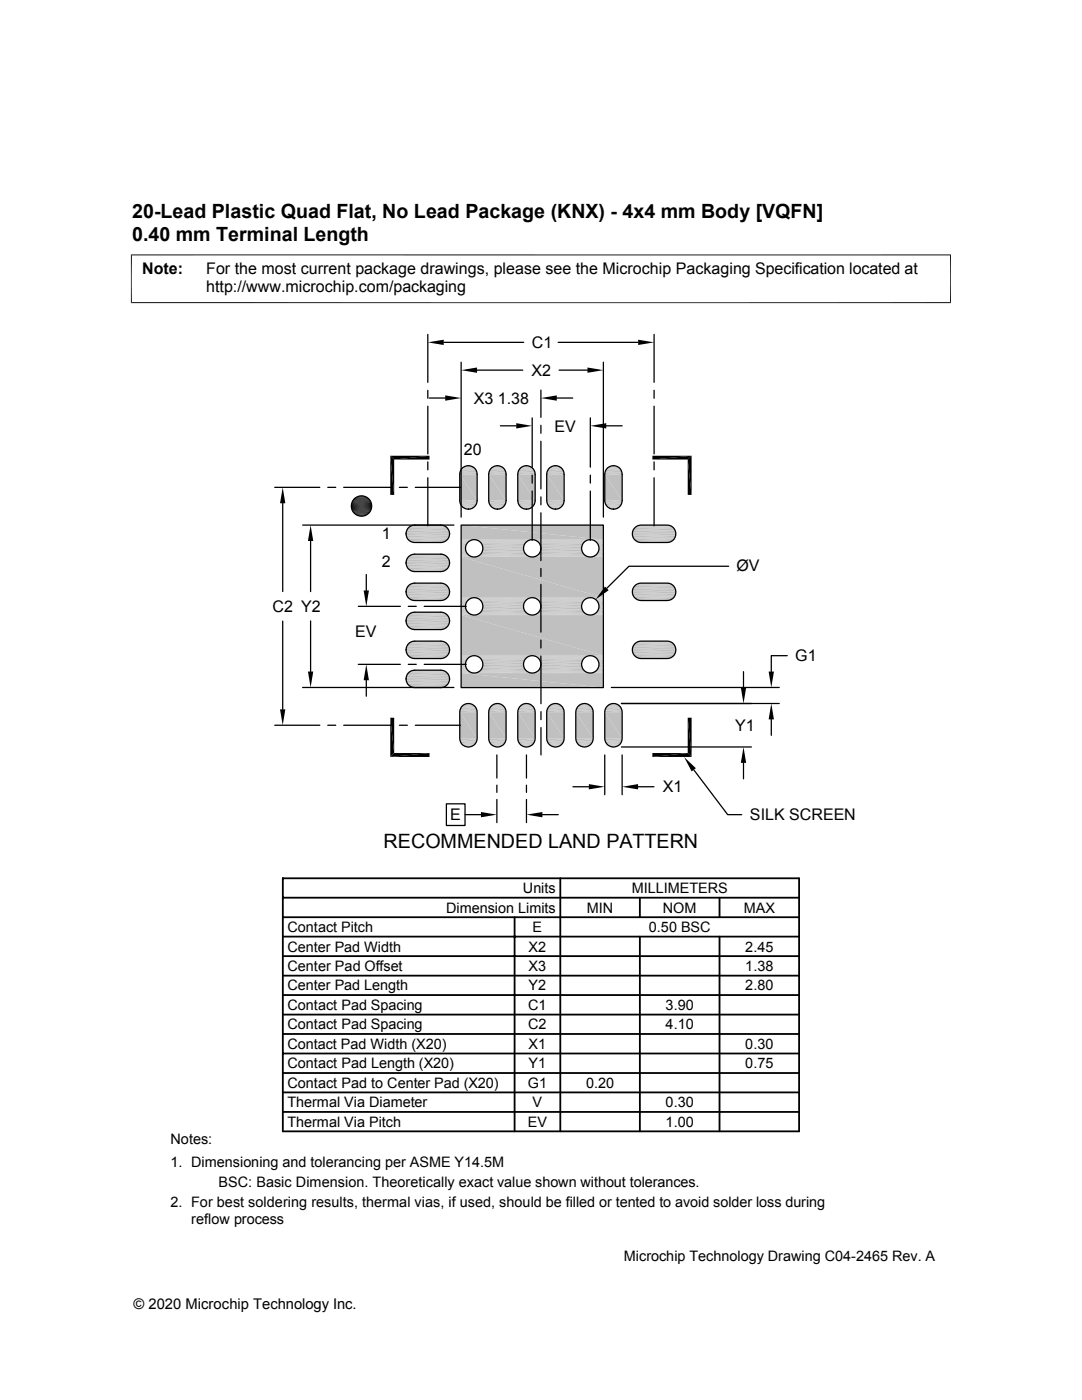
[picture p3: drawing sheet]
<svg xmlns="http://www.w3.org/2000/svg" width="216mm" height="279mm" viewBox="0 0 216 279" stroke-linecap="round" stroke-linejoin="round" font-family="sans-serif">
<g fill="#c0c0c0">
<path d="M93.1 93h.7z"/>
<path d="M98.9 93h.7z"/>
<path d="M104.7 93h.7z"/>
<path d="M110.5 93h.7z"/>
<path d="M122.1 93h.6z"/>
<path d="M121.8 93.1l.3-.1 1 .1z"/>
<path d="M122.1 93l1 .1z"/>
<path d="M110.2 93.1l.3-.1 1 .1z"/>
<path d="M110.5 93l1 .1z"/>
<path d="M104.4 93.1l.3-.1 1 .1z"/>
<path d="M104.7 93l1 .1z"/>
<path d="M98.6 93.1l.3-.1 1 .1z"/>
<path d="M98.9 93l1 .1z"/>
<path d="M92.8 93.1l.3-.1 1 .1z"/>
<path d="M93.1 93l1 .1z"/>
<path d="M121.5 93.2l.3-.1 1.6 .1z"/>
<path d="M121.8 93.1h1.3l.3 .1z"/>
<path d="M109.9 93.2l.3-.1 1.6 .1z"/>
<path d="M110.2 93.1h1.3l.3 .1z"/>
<path d="M104.1 93.2l.3-.1 1.6 .1z"/>
<path d="M104.4 93.1h1.3l.3 .1z"/>
<path d="M98.3 93.2l.3-.1 1.6 .1z"/>
<path d="M98.6 93.1h1.3l.3 .1z"/>
<path d="M92.5 93.2l.3-.1 1.6 .1z"/>
<path d="M92.8 93.1h1.3l.3 .1z"/>
</g>
<path d="M92.2 93.3h2.5M98 93.3h2.5M103.8 93.3h2.5M109.6 93.3h2.5M121.2 93.3h2.4" fill="none" stroke="#c0c0c0" stroke-width=".23"/>
<path d="M92 93.6h2.9M97.8 93.6h2.9M103.6 93.6h2.9M109.4 93.6h2.9M121 93.6h2.9" fill="none" stroke="#c0c0c0" stroke-width=".25"/>
<path d="M91.9 93.9h3.2M97.6 93.9h3.3M103.4 93.9h3.3M109.2 93.9h3.2M120.8 93.9h3.2" fill="none" stroke="#c0c0c0" stroke-width=".3"/>
<path d="M91.7 94.5h3.5M91.8 94.2h3.4M97.5 94.5h3.5M97.6 94.2h3.4M103.3 94.5h3.5M103.3 94.2h3.4M109.1 94.5h3.5M109.1 94.2h3.4M120.7 94.5h3.4M120.7 94.2h3.4" fill="none" stroke="#c0c0c0" stroke-width=".34"/>
<g fill="#c0c0c0">
<path d="M120.7 94.7l3.4 5.2h-3.4z"/>
<path d="M120.7 94.7h3.4v5.2z"/>
<path d="M109.1 94.7l3.5 5.2h-3.5z"/>
<path d="M109.1 94.7h3.5v5.2z"/>
<path d="M103.3 94.7l3.5 5.2h-3.5z"/>
<path d="M103.3 94.7h3.5v5.2z"/>
<path d="M97.5 94.7l3.5 5.2h-3.5z"/>
<path d="M97.5 94.7h3.5v5.2z"/>
<path d="M91.7 94.7l3.5 5.2h-3.5z"/>
<path d="M91.7 94.7h3.5v5.2z"/>
</g>
<path d="M91.7 100.1h3.5M97.5 100.1h3.5M103.3 100.1h3.5M109.1 100.1h3.5M120.7 100.1h3.4" fill="none" stroke="#c0c0c0" stroke-width=".34"/>
<path d="M91.8 100.4h3.4M97.6 100.4h3.4M103.3 100.4h3.4M109.1 100.4h3.4M120.7 100.4h3.4" fill="none" stroke="#c0c0c0" stroke-width=".32"/>
<path d="M91.9 100.7h3.2M97.6 100.7h3.3M103.4 100.7h3.3M109.2 100.7h3.2M120.8 100.7h3.2" fill="none" stroke="#c0c0c0" stroke-width=".3"/>
<path d="M92 101h2.9M97.8 101h2.9M103.6 101h2.9M109.4 101h2.9M121 101h2.9" fill="none" stroke="#c0c0c0" stroke-width=".28"/>
<path d="M92.2 101.2h2.5M98 101.2h2.5M103.8 101.2h2.5M109.6 101.2h2.5M121.2 101.2h2.4" fill="none" stroke="#c0c0c0" stroke-width=".21"/>
<g fill="#c0c0c0">
<path d="M121.5 101.3l1.6 .2h-1.3z"/>
<path d="M121.5 101.3h1.9l-.3 .2z"/>
<path d="M109.9 101.3l1.6 .2h-1.3z"/>
<path d="M109.9 101.3h1.9l-.3 .2z"/>
<path d="M104.1 101.3l1.6 .2h-1.3z"/>
<path d="M104.1 101.3h1.9l-.3 .2z"/>
<path d="M98.3 101.3l1.6 .2h-1.3z"/>
<path d="M98.3 101.3h1.9l-.3 .2z"/>
<path d="M92.5 101.3l1.6 .2h-1.3z"/>
<path d="M92.5 101.3h1.9l-.3 .2z"/>
<path d="M93.1 101.6h.7z"/>
<path d="M98.9 101.6h.7z"/>
<path d="M104.7 101.6h.7z"/>
<path d="M110.5 101.6h.7z"/>
<path d="M122.1 101.6h.6z"/>
<path d="M121.8 101.5l.9 .1z"/>
<path d="M121.8 101.5h1.3z"/>
<path d="M110.2 101.5l1 .1z"/>
<path d="M110.2 101.5h1.3z"/>
<path d="M104.4 101.5l1 .1z"/>
<path d="M104.4 101.5h1.3z"/>
<path d="M98.6 101.5l1 .1z"/>
<path d="M98.6 101.5h1.3z"/>
<path d="M92.8 101.5l1 .1z"/>
<path d="M92.8 101.5h1.3z"/>
</g>
<g fill="none" stroke="#c0c0c0" stroke-width=".2">
<path d="M81.8 105h7.1M81.8 108.1h7.1M81.8 110.8h7.1M81.8 113.9h7.1M81.8 116.6h7.1M81.8 119.6h7.1M82.1 104.9h6.5M82.1 108.2h6.5M82.1 110.7h6.5M82.1 114h6.5M82.1 116.5h6.5M82.1 119.8h6.5"/>
<path d="M82.4 104.8h5.9M82.4 108.3h5.9M82.4 110.6h5.9M82.4 114h5.9M82.4 116.4h5.9M82.4 119.8h5.9M127 105h7.1M127 108.1h7.1M127 116.6h7.1M127 119.6h7.1M127.3 104.9h6.5M127.3 108.2h6.5"/>
<path d="M127.3 116.5h6.5M127.3 119.8h6.5M127.6 104.8h5.9M127.6 108.3h5.9M127.6 116.4h5.9M127.6 119.8h5.9M81.8 122.4h7.1M81.8 125.4h7.1M81.8 128.2h7.1M81.8 131.2h7.1M81.8 134h7.1M81.8 137h7.1"/>
<path d="M82.1 122.2h6.5M82.1 125.6h6.5M82.1 128h6.5M82.1 131.3h6.5M82.1 133.8h6.5M82.1 137.1h6.5M82.4 122.2h5.9M82.4 125.6h5.9M82.4 128h5.9M82.4 131.4h5.9M82.4 133.8h5.9M82.4 137.2h5.9"/>
<path d="M127 128.2h7.1M127 131.2h7.1M127.3 128h6.5M127.3 131.3h6.5M127.6 128h5.9M127.6 131.4h5.9"/>
</g>
<g fill="none" stroke="#c0c0c0" stroke-width=".21">
<path d="M81.5 105.2h7.7M81.5 107.9h7.7M81.5 111h7.7M81.5 113.7h7.7M81.5 116.8h7.7M81.5 119.4h7.7M126.7 105.2h7.6M126.7 107.9h7.6M126.7 116.8h7.6M126.7 119.4h7.6M81.5 122.6h7.7M81.5 125.2h7.7"/>
<path d="M81.5 128.4h7.7M81.5 131h7.7M81.5 134.2h7.7M81.5 136.8h7.7M126.7 128.4h7.6M126.7 131h7.6"/>
</g>
<path d="M81.3 105.4h8.1M81.3 113.4h8.1M81.3 117h8.1M126.5 105.4h8.1M126.5 117h8.1M81.3 125h8.1M81.3 128.6h8.1M81.3 136.6h8.1M126.5 128.6h8.1" fill="none" stroke="#c0c0c0" stroke-width=".28"/>
<g fill="none" stroke="#c0c0c0" stroke-width=".3">
<path d="M81.2 105.7h8.4M81.2 107.4h8.4M81.2 111.5h8.4M81.2 113.1h8.4M81.2 117.3h8.4M81.2 118.9h8.4M126.3 105.7h8.4M126.3 107.4h8.4M126.3 117.3h8.4M126.3 118.9h8.4M81.2 123.1h8.4M81.2 124.7h8.4"/>
<path d="M81.2 128.9h8.4M81.2 130.5h8.4M81.2 134.7h8.4M81.2 136.3h8.4M126.3 128.9h8.4M126.3 130.5h8.4"/>
</g>
<path d="M81 106h8.7M81 112.8h8.7M81 117.6h8.7M126.2 106h8.6M126.2 117.6h8.6M81 124.4h8.7M81 129.2h8.7M81 136h8.7M126.2 129.2h8.6" fill="none" stroke="#c0c0c0" stroke-width=".32"/>
<g fill="none" stroke="#c0c0c0" stroke-width=".34">
<path d="M81 106.4h8.7M81 106.7h8.7M81 112.2h8.7M81 112.5h8.7M81 117.9h8.7M81 118.3h8.7M81 107h8.7M81 111.8h8.7M81 118.6h8.7M126.2 106.4h8.7M126.2 106.7h8.7M126.2 117.9h8.7"/>
<path d="M126.2 118.3h8.7M126.2 107h8.6M126.2 118.6h8.6M81 123.7h8.7M81 124.1h8.7M81 129.5h8.7M81 129.9h8.7M81 135.3h8.7M81 135.7h8.7M81 123.4h8.7M81 130.2h8.7M81 135h8.7"/>
<path d="M126.2 129.5h8.7M126.2 129.9h8.7M126.2 130.2h8.6"/>
</g>
<path d="M81.3 107.6h8.1M81.3 111.2h8.1M81.3 119.2h8.1M126.5 107.6h8.1M126.5 119.2h8.1M81.3 122.8h8.1M81.3 130.8h8.1M81.3 134.4h8.1M126.5 130.8h8.1" fill="none" stroke="#c0c0c0" stroke-width=".25"/>
<g fill="#c0c0c0">
<path d="M93.1 140.4h.7z"/>
<path d="M98.9 140.4h.7z"/>
<path d="M104.7 140.4h.7z"/>
<path d="M110.5 140.4h.7z"/>
<path d="M116.3 140.4h.7z"/>
<path d="M122.1 140.4h.6z"/>
<path d="M121.8 140.5h1.3z"/>
<path d="M122.1 140.4l1 .1z"/>
<path d="M116 140.5h1.3z"/>
<path d="M116.3 140.4l1 .1z"/>
<path d="M110.2 140.5h1.3z"/>
<path d="M110.5 140.4l1 .1z"/>
<path d="M104.4 140.5h1.3z"/>
<path d="M104.7 140.4l1 .1z"/>
<path d="M98.6 140.5h1.3z"/>
<path d="M98.9 140.4l1 .1z"/>
<path d="M92.8 140.5h1.3z"/>
<path d="M93.1 140.4l1 .1z"/>
<path d="M121.5 140.7l.3-.2 1.6 .2z"/>
<path d="M121.8 140.5h1.3l.3 .2z"/>
<path d="M115.7 140.7l.3-.2 1.6 .2z"/>
<path d="M116 140.5h1.3l.3 .2z"/>
<path d="M109.9 140.7l.3-.2 1.6 .2z"/>
<path d="M110.2 140.5h1.3l.3 .2z"/>
<path d="M104.1 140.7l.3-.2 1.6 .2z"/>
<path d="M104.4 140.5h1.3l.3 .2z"/>
<path d="M98.3 140.7l.3-.2 1.6 .2z"/>
<path d="M98.6 140.5h1.3l.3 .2z"/>
<path d="M92.5 140.7l.3-.2 1.6 .2z"/>
<path d="M92.8 140.5h1.3l.3 .2z"/>
</g>
<path d="M92.2 140.8h2.5M98 140.8h2.5M103.8 140.8h2.5M109.6 140.8h2.5M115.4 140.8h2.5M121.2 140.8h2.4" fill="none" stroke="#c0c0c0" stroke-width=".21"/>
<path d="M92 141h2.9M97.8 141h2.9M103.6 141h2.9M109.4 141h2.9M115.2 141h2.9M121 141h2.9" fill="none" stroke="#c0c0c0" stroke-width=".28"/>
<path d="M91.9 141.3h3.2M97.6 141.3h3.3M103.4 141.3h3.3M109.2 141.3h3.2M115 141.3h3.2M120.8 141.3h3.2" fill="none" stroke="#c0c0c0" stroke-width=".3"/>
<path d="M91.8 141.6h3.4M97.6 141.6h3.4M103.3 141.6h3.4M109.1 141.6h3.4M114.9 141.6h3.4M120.7 141.6h3.4" fill="none" stroke="#c0c0c0" stroke-width=".32"/>
<path d="M91.7 142h3.5M97.5 142h3.5M103.3 142h3.5M109.1 142h3.5M114.9 142h3.5M120.7 142h3.4" fill="none" stroke="#c0c0c0" stroke-width=".34"/>
<g fill="#c0c0c0">
<path d="M120.7 142.1l3.4 5.2h-3.4z"/>
<path d="M120.7 142.1h3.4v5.2z"/>
<path d="M114.9 142.1l3.5 5.2h-3.5z"/>
<path d="M114.9 142.1h3.5v5.2z"/>
<path d="M109.1 142.1l3.5 5.2h-3.5z"/>
<path d="M109.1 142.1h3.5v5.2z"/>
<path d="M103.3 142.1l3.5 5.2h-3.5z"/>
<path d="M103.3 142.1h3.5v5.2z"/>
<path d="M97.5 142.1l3.5 5.2h-3.5z"/>
<path d="M97.5 142.1h3.5v5.2z"/>
<path d="M91.7 142.1l3.5 5.2h-3.5z"/>
<path d="M91.7 142.1h3.5v5.2z"/>
</g>
<path d="M91.7 147.5h3.5M91.8 147.8h3.4M97.5 147.5h3.5M97.6 147.8h3.4M103.3 147.5h3.5M103.3 147.8h3.4M109.1 147.5h3.5M109.1 147.8h3.4M114.9 147.5h3.5M114.9 147.8h3.4M120.7 147.5h3.4M120.7 147.8h3.4" fill="none" stroke="#c0c0c0" stroke-width=".34"/>
<path d="M91.9 148.2h3.2M97.6 148.2h3.3M103.4 148.2h3.3M109.2 148.2h3.2M115 148.2h3.2M120.8 148.2h3.2" fill="none" stroke="#c0c0c0" stroke-width=".3"/>
<path d="M92 148.4h2.9M97.8 148.4h2.9M103.6 148.4h2.9M109.4 148.4h2.9M115.2 148.4h2.9M121 148.4h2.9" fill="none" stroke="#c0c0c0" stroke-width=".25"/>
<path d="M92.2 148.7h2.5M98 148.7h2.5M103.8 148.7h2.5M109.6 148.7h2.5M115.4 148.7h2.5M121.2 148.7h2.4" fill="none" stroke="#c0c0c0" stroke-width=".23"/>
<g fill="#c0c0c0">
<path d="M121.5 148.8l1.6 .1h-1.3z"/>
<path d="M121.5 148.8h1.9l-.3 .1z"/>
<path d="M115.7 148.8l1.6 .1h-1.3z"/>
<path d="M115.7 148.8h1.9l-.3 .1z"/>
<path d="M109.9 148.8l1.6 .1h-1.3z"/>
<path d="M109.9 148.8h1.9l-.3 .1z"/>
<path d="M104.1 148.8l1.6 .1h-1.3z"/>
<path d="M104.1 148.8h1.9l-.3 .1z"/>
<path d="M98.3 148.8l1.6 .1h-1.3z"/>
<path d="M98.3 148.8h1.9l-.3 .1z"/>
<path d="M92.5 148.8l1.6 .1h-1.3z"/>
<path d="M92.5 148.8h1.9l-.3 .1z"/>
<path d="M93.1 149.1h.7z"/>
<path d="M98.9 149.1h.7z"/>
<path d="M104.7 149.1h.7z"/>
<path d="M110.5 149.1h.7z"/>
<path d="M116.3 149.1h.7z"/>
<path d="M122.1 149.1h.6z"/>
<path d="M121.8 148.9l.9 .2z"/>
<path d="M121.8 148.9h1.3l-.4 .2z"/>
<path d="M116 148.9l1 .2z"/>
<path d="M116 148.9h1.3l-.3 .2z"/>
<path d="M110.2 148.9l1 .2z"/>
<path d="M110.2 148.9h1.3l-.3 .2z"/>
<path d="M104.4 148.9l1 .2z"/>
<path d="M104.4 148.9h1.3l-.3 .2z"/>
<path d="M98.6 148.9l1 .2z"/>
<path d="M98.6 148.9h1.3l-.3 .2z"/>
<path d="M92.8 148.9l1 .2z"/>
<path d="M92.8 148.9h1.3l-.3 .2z"/>
<path d="M92 104.8l28.4 2.9h-28.4z"/>
<path d="M92 104.8h28.4v2.9z"/>
</g>
<path d="M92 107.7h2.5M94.8 107.7h11.2M95.1 107.8h10.6M106.4 107.7h11.2M106.7 107.8h10.6M117.9 107.7h2.5M118.3 107.8h2.1" fill="none" stroke="#c0c0c0" stroke-width=".2"/>
<path d="M92 107.8l1.9 .1h-1.9z" fill="#c0c0c0"/>
<path d="M92 107.8h2.1" fill="none" stroke="#c0c0c0" stroke-width=".2"/>
<g fill="#c0c0c0">
<path d="M118.6 107.9l1.8 .2h-1.6z"/>
<path d="M118.6 107.9h1.8v.2z"/>
</g>
<path d="M95.4 108h10M107 108h10" fill="none" stroke="#c0c0c0" stroke-width=".2"/>
<g fill="#c0c0c0">
<path d="M92 107.9l1.6 .2h-1.6z"/>
<path d="M92 107.9h1.9l-.3 .2z"/>
<path d="M118.8 108.1l1.6 .2h-1.3z"/>
<path d="M118.8 108.1h1.6v.2z"/>
</g>
<path d="M95.7 108.2h9.5M107.3 108.2h9.4" fill="none" stroke="#c0c0c0" stroke-width=".21"/>
<g fill="#c0c0c0">
<path d="M92 108.1l1.3 .2h-1.3z"/>
<path d="M92 108.1h1.6l-.3 .2z"/>
<path d="M119.1 108.3l1.3 .2h-1.1z"/>
<path d="M119.1 108.3h1.3v.2z"/>
</g>
<path d="M95.9 108.4h9M107.5 108.4h9" fill="none" stroke="#c0c0c0" stroke-width=".25"/>
<g fill="#c0c0c0">
<path d="M92 108.3l1.2 .2h-1.2z"/>
<path d="M92 108.3h1.3l-.1 .2z"/>
<path d="M119.3 108.5l1.1 .3h-1z"/>
<path d="M119.3 108.5h1.1v.3z"/>
</g>
<path d="M96.1 108.7h8.6M107.7 108.7h8.6" fill="none" stroke="#c0c0c0" stroke-width=".28"/>
<g fill="#c0c0c0">
<path d="M92 108.5l1 .3h-1z"/>
<path d="M92 108.5h1.2l-.2 .3z"/>
<path d="M119.4 108.8l1 .3h-.9z"/>
<path d="M119.4 108.8h1v.3z"/>
</g>
<path d="M96.2 109h8.4M107.8 109h8.4" fill="none" stroke="#c0c0c0" stroke-width=".32"/>
<g fill="#c0c0c0">
<path d="M92 108.8l.9 .3h-.9z"/>
<path d="M92 108.8h1l-.1 .3z"/>
<path d="M119.5 109.1l.9 .3h-.9z"/>
<path d="M119.5 109.1h.9v.3z"/>
</g>
<path d="M96.3 109.3h8.2M107.9 109.3h8.2" fill="none" stroke="#c0c0c0" stroke-width=".32"/>
<g fill="#c0c0c0">
<path d="M92 109.1l.9 .3h-.9z"/>
<path d="M92 109.1h.9v.3z"/>
<path d="M119.5 109.4l.9 .3h-.9z"/>
<path d="M119.5 109.4h.9v.3z"/>
</g>
<path d="M96.3 109.6h8.2M107.9 109.6h8.2" fill="none" stroke="#c0c0c0" stroke-width=".32"/>
<g fill="#c0c0c0">
<path d="M92 109.4l.9 .3h-.9z"/>
<path d="M92 109.4h.9v.3z"/>
<path d="M119.5 109.7l.9 .4h-1z"/>
<path d="M119.5 109.7h.9v.4z"/>
</g>
<path d="M96.2 109.9h8.4M107.8 109.9h8.4" fill="none" stroke="#c0c0c0" stroke-width=".32"/>
<g fill="#c0c0c0">
<path d="M92 109.7l1 .4h-1z"/>
<path d="M92 109.7h.9l.1 .4z"/>
<path d="M119.4 110.1l1 .2h-1.1z"/>
<path d="M119.4 110.1h1v.2z"/>
</g>
<path d="M96.1 110.2h8.6M107.7 110.2h8.6" fill="none" stroke="#c0c0c0" stroke-width=".28"/>
<g fill="#c0c0c0">
<path d="M92 110.1l1.2 .2h-1.2z"/>
<path d="M92 110.1h1l.2 .2z"/>
<path d="M119.3 110.3l1.1 .3h-1.3z"/>
<path d="M119.3 110.3h1.1v.3z"/>
</g>
<path d="M95.9 110.5h9M107.5 110.5h9" fill="none" stroke="#c0c0c0" stroke-width=".25"/>
<g fill="#c0c0c0">
<path d="M92 110.3l1.3 .3h-1.3z"/>
<path d="M92 110.3h1.2l.1 .3z"/>
<path d="M118.8 110.8l.3-.2 1.3 .2z"/>
<path d="M119.1 110.6h1.3v.2z"/>
</g>
<path d="M95.7 110.7h9.5M107.3 110.7h9.4" fill="none" stroke="#c0c0c0" stroke-width=".21"/>
<g fill="#c0c0c0">
<path d="M92 110.6l1.6 .2h-1.6z"/>
<path d="M92 110.6h1.3l.3 .2z"/>
<path d="M118.6 111l.2-.2 1.6 .2z"/>
<path d="M118.8 110.8h1.6v.2z"/>
</g>
<path d="M95.4 110.9h10M107 110.9h10" fill="none" stroke="#c0c0c0" stroke-width=".2"/>
<g fill="#c0c0c0">
<path d="M92 110.8l1.9 .2h-1.9z"/>
<path d="M92 110.8h1.6l.3 .2z"/>
</g>
<path d="M118.3 111h2.1" fill="none" stroke="#c0c0c0" stroke-width=".2"/>
<path d="M118.6 111h1.8v.1z" fill="#c0c0c0"/>
<path d="M92 111h2.1M92 111.1h2.5M94.8 111.1h11.2M95.1 111h10.6M106.4 111.1h11.2M106.7 111h10.6M117.9 111.1h2.5" fill="none" stroke="#c0c0c0" stroke-width=".2"/>
<g fill="#c0c0c0">
<path d="M92 111.2l28.4 8.1h-28.4z"/>
<path d="M92 111.2h28.4v8.1z"/>
</g>
<path d="M92 119.3h2.5M94.8 119.3h11.2M95.1 119.4h10.6M106.4 119.3h11.2M106.7 119.4h10.6M117.9 119.3h2.5M118.3 119.4h2.1" fill="none" stroke="#c0c0c0" stroke-width=".2"/>
<path d="M92 119.3l1.9 .2h-1.9z" fill="#c0c0c0"/>
<path d="M92 119.4h2.1" fill="none" stroke="#c0c0c0" stroke-width=".2"/>
<g fill="#c0c0c0">
<path d="M118.6 119.5l1.8 .1h-1.6z"/>
<path d="M118.6 119.5h1.8v.1z"/>
</g>
<path d="M95.4 119.5h10M107 119.5h10" fill="none" stroke="#c0c0c0" stroke-width=".2"/>
<g fill="#c0c0c0">
<path d="M92 119.5l1.6 .1h-1.6z"/>
<path d="M92 119.5h1.9l-.3 .1z"/>
<path d="M118.8 119.6l1.6 .2h-1.3z"/>
<path d="M118.8 119.6h1.6v.2z"/>
</g>
<path d="M95.7 119.7h9.5M107.3 119.7h9.4" fill="none" stroke="#c0c0c0" stroke-width=".21"/>
<g fill="#c0c0c0">
<path d="M92 119.6l1.3 .2h-1.3z"/>
<path d="M92 119.6h1.6l-.3 .2z"/>
<path d="M119.1 119.8l1.3 .3h-1.1z"/>
<path d="M119.1 119.8h1.3v.3z"/>
</g>
<path d="M95.9 120h9M107.5 120h9" fill="none" stroke="#c0c0c0" stroke-width=".25"/>
<g fill="#c0c0c0">
<path d="M92 119.8l1.2 .3h-1.2z"/>
<path d="M92 119.8h1.3l-.1 .3z"/>
<path d="M119.3 120.1l1.1 .3h-1z"/>
<path d="M119.3 120.1h1.1v.3z"/>
</g>
<path d="M96.1 120.2h8.6M107.7 120.2h8.6" fill="none" stroke="#c0c0c0" stroke-width=".28"/>
<g fill="#c0c0c0">
<path d="M92 120.1l1 .3h-1z"/>
<path d="M92 120.1h1.2l-.2 .3z"/>
<path d="M119.4 120.4l1 .3h-.9z"/>
<path d="M119.4 120.4h1v.3z"/>
</g>
<path d="M96.2 120.5h8.4M107.8 120.5h8.4" fill="none" stroke="#c0c0c0" stroke-width=".32"/>
<g fill="#c0c0c0">
<path d="M92 120.4l.9 .3h-.9z"/>
<path d="M92 120.4h1l-.1 .3z"/>
<path d="M119.5 120.7l.9 .3h-.9z"/>
<path d="M119.5 120.7h.9v.3z"/>
</g>
<path d="M96.3 120.9h8.2M107.9 120.9h8.2" fill="none" stroke="#c0c0c0" stroke-width=".32"/>
<g fill="#c0c0c0">
<path d="M92 120.7l.9 .3h-.9z"/>
<path d="M92 120.7h.9v.3z"/>
<path d="M119.5 121l.9 .3h-.9z"/>
<path d="M119.5 121h.9v.3z"/>
</g>
<path d="M96.3 121.2h8.2M107.9 121.2h8.2" fill="none" stroke="#c0c0c0" stroke-width=".32"/>
<g fill="#c0c0c0">
<path d="M92 121l.9 .3h-.9z"/>
<path d="M92 121h.9v.3z"/>
<path d="M119.5 121.3l.9 .3h-1z"/>
<path d="M119.5 121.3h.9v.3z"/>
</g>
<path d="M96.2 121.5h8.4M107.8 121.5h8.4" fill="none" stroke="#c0c0c0" stroke-width=".32"/>
<g fill="#c0c0c0">
<path d="M92 121.3l1 .3h-1z"/>
<path d="M92 121.3h.9l.1 .3z"/>
<path d="M119.4 121.6l1 .3h-1.1z"/>
<path d="M119.4 121.6h1v.3z"/>
</g>
<path d="M96.1 121.8h8.6M107.7 121.8h8.6" fill="none" stroke="#c0c0c0" stroke-width=".28"/>
<g fill="#c0c0c0">
<path d="M92 121.6l1.2 .3h-1.2z"/>
<path d="M92 121.6h1l.2 .3z"/>
<path d="M119.3 121.9l1.1 .3h-1.3z"/>
<path d="M119.3 121.9h1.1v.3z"/>
</g>
<path d="M95.9 122h9M107.5 122h9" fill="none" stroke="#c0c0c0" stroke-width=".25"/>
<g fill="#c0c0c0">
<path d="M92 121.9l1.3 .3h-1.3z"/>
<path d="M92 121.9h1.2l.1 .3z"/>
<path d="M118.8 122.4l.3-.2 1.3 .2z"/>
<path d="M119.1 122.2h1.3v.2z"/>
</g>
<path d="M95.7 122.3h9.5M107.3 122.3h9.4" fill="none" stroke="#c0c0c0" stroke-width=".21"/>
<g fill="#c0c0c0">
<path d="M92 122.2l1.6 .2h-1.6z"/>
<path d="M92 122.2h1.3l.3 .2z"/>
<path d="M118.6 122.6l.2-.2 1.6 .2z"/>
<path d="M118.8 122.4h1.6v.2z"/>
</g>
<path d="M95.4 122.5h10M107 122.5h10" fill="none" stroke="#c0c0c0" stroke-width=".2"/>
<g fill="#c0c0c0">
<path d="M92 122.4l1.9 .2h-1.9z"/>
<path d="M92 122.4h1.6l.3 .2z"/>
</g>
<path d="M118.3 122.6h2.1" fill="none" stroke="#c0c0c0" stroke-width=".2"/>
<path d="M118.6 122.6h1.8v.1z" fill="#c0c0c0"/>
<path d="M92 122.6h2.1M92 122.7h2.5M94.8 122.7h11.2M95.1 122.6h10.6M106.4 122.7h11.2M106.7 122.6h10.6M117.9 122.7h2.5" fill="none" stroke="#c0c0c0" stroke-width=".2"/>
<g fill="#c0c0c0">
<path d="M92 122.7l28.4 8.2h-28.4z"/>
<path d="M92 122.7h28.4v8.2z"/>
</g>
<path d="M92 130.9h2.5M94.8 130.9h11.2M95.1 131h10.6M106.4 130.9h11.2M106.7 131h10.6M117.9 130.9h2.5M118.3 131h2.1" fill="none" stroke="#c0c0c0" stroke-width=".2"/>
<path d="M92 130.9l1.9 .1h-1.9z" fill="#c0c0c0"/>
<path d="M92 131h2.1" fill="none" stroke="#c0c0c0" stroke-width=".2"/>
<g fill="#c0c0c0">
<path d="M118.6 131l1.8 .2h-1.6z"/>
<path d="M118.6 131h1.8v.2z"/>
</g>
<path d="M95.4 131.1h10M107 131.1h10" fill="none" stroke="#c0c0c0" stroke-width=".2"/>
<g fill="#c0c0c0">
<path d="M92 131l1.6 .2h-1.6z"/>
<path d="M92 131h1.9l-.3 .2z"/>
<path d="M118.8 131.2l1.6 .2h-1.3z"/>
<path d="M118.8 131.2h1.6v.2z"/>
</g>
<path d="M95.7 131.3h9.5M107.3 131.3h9.4" fill="none" stroke="#c0c0c0" stroke-width=".21"/>
<g fill="#c0c0c0">
<path d="M92 131.2l1.3 .2h-1.3z"/>
<path d="M92 131.2h1.6l-.3 .2z"/>
<path d="M119.1 131.4l1.3 .3h-1.1z"/>
<path d="M119.1 131.4h1.3v.3z"/>
</g>
<path d="M95.9 131.6h9M107.5 131.6h9" fill="none" stroke="#c0c0c0" stroke-width=".25"/>
<g fill="#c0c0c0">
<path d="M92 131.4l1.2 .3h-1.2z"/>
<path d="M92 131.4h1.3l-.1 .3z"/>
<path d="M119.3 131.7l1.1 .3h-1z"/>
<path d="M119.3 131.7h1.1v.3z"/>
</g>
<path d="M96.1 131.8h8.6M107.7 131.8h8.6" fill="none" stroke="#c0c0c0" stroke-width=".28"/>
<g fill="#c0c0c0">
<path d="M92 131.7l1 .3h-1z"/>
<path d="M92 131.7h1.2l-.2 .3z"/>
<path d="M119.4 132l1 .3h-.9z"/>
<path d="M119.4 132h1v.3z"/>
</g>
<path d="M96.2 132.1h8.4M107.8 132.1h8.4" fill="none" stroke="#c0c0c0" stroke-width=".32"/>
<g fill="#c0c0c0">
<path d="M92 132l.9 .3h-.9z"/>
<path d="M92 132h1l-.1 .3z"/>
<path d="M119.5 132.3l.9 .3h-.9z"/>
<path d="M119.5 132.3h.9v.3z"/>
</g>
<path d="M96.3 132.4h8.2M107.9 132.4h8.2" fill="none" stroke="#c0c0c0" stroke-width=".32"/>
<g fill="#c0c0c0">
<path d="M92 132.3l.9 .3h-.9z"/>
<path d="M92 132.3h.9v.3z"/>
<path d="M119.5 132.6l.9 .3h-.9z"/>
<path d="M119.5 132.6h.9v.3z"/>
</g>
<path d="M96.3 132.7h8.2M107.9 132.7h8.2" fill="none" stroke="#c0c0c0" stroke-width=".32"/>
<g fill="#c0c0c0">
<path d="M92 132.6l.9 .3h-.9z"/>
<path d="M92 132.6h.9v.3z"/>
<path d="M119.5 132.9l.9 .3h-1z"/>
<path d="M119.5 132.9h.9v.3z"/>
</g>
<path d="M96.2 133.1h8.4M107.8 133.1h8.4" fill="none" stroke="#c0c0c0" stroke-width=".32"/>
<g fill="#c0c0c0">
<path d="M92 132.9l1 .3h-1z"/>
<path d="M92 132.9h.9l.1 .3z"/>
<path d="M119.4 133.2l1 .3h-1.1z"/>
<path d="M119.4 133.2h1v.3z"/>
</g>
<path d="M96.1 133.4h8.6M107.7 133.4h8.6" fill="none" stroke="#c0c0c0" stroke-width=".28"/>
<g fill="#c0c0c0">
<path d="M92 133.2l1.2 .3h-1.2z"/>
<path d="M92 133.2h1l.2 .3z"/>
<path d="M119.3 133.5l1.1 .3h-1.3z"/>
<path d="M119.3 133.5h1.1v.3z"/>
</g>
<path d="M95.9 133.6h9M107.5 133.6h9" fill="none" stroke="#c0c0c0" stroke-width=".25"/>
<g fill="#c0c0c0">
<path d="M92 133.5l1.3 .3h-1.3z"/>
<path d="M92 133.5h1.2l.1 .3z"/>
<path d="M118.8 134l.3-.2 1.3 .2z"/>
<path d="M119.1 133.8h1.3v.2z"/>
</g>
<path d="M95.7 133.9h9.5M107.3 133.9h9.4" fill="none" stroke="#c0c0c0" stroke-width=".21"/>
<g fill="#c0c0c0">
<path d="M92 133.8l1.6 .2h-1.6z"/>
<path d="M92 133.8h1.3l.3 .2z"/>
<path d="M118.6 134.1l.2-.1 1.6 .1z"/>
<path d="M118.8 134h1.6v.1z"/>
</g>
<path d="M95.4 134h10M107 134h10" fill="none" stroke="#c0c0c0" stroke-width=".2"/>
<g fill="#c0c0c0">
<path d="M92 134l1.9 .1h-1.9z"/>
<path d="M92 134h1.6l.3 .1z"/>
</g>
<path d="M118.3 134.2h2.1" fill="none" stroke="#c0c0c0" stroke-width=".2"/>
<path d="M118.6 134.1h1.8v.2z" fill="#c0c0c0"/>
<path d="M92 134.2h2.1M92 134.3h2.5M94.8 134.3h11.2M95.1 134.2h10.6M106.4 134.3h11.2M106.7 134.2h10.6M117.9 134.3h2.5" fill="none" stroke="#c0c0c0" stroke-width=".2"/>
<g fill="#c0c0c0">
<path d="M92 134.3l28.4 2.9h-28.4z"/>
<path d="M92 134.3h28.4v2.9z"/>
</g>
<g fill="none" stroke="#000" stroke-width=".25">
<path d="M85.4 66.7v9.6M85.4 77.9v1.6M85.7 79.4h3.1M88.5 68.3h16M92 72.3v30.9M95.2 73.9h9.1M107.9 77.9v5.4M111.1 79.4h3.2M111.4 68.3h15.9M111.6 73.9h5.6M120.4 72.3v30.9M130.5 66.7v9.6"/>
<path d="M130.5 77.9v1.6M54.8 97.3h9M65.4 97.3h1.6M68.6 97.3h9.5M79.7 97.3h1.6M82.9 97.3h9M85.4 81.1v9.5M85.4 92.2v1.6M85.4 95.4v9.5M93.5 92.9a1.74 1.74 0 0 1 1.7 1.8v5.2a1.74 1.74 0 0 1-1.7 1.7M93.5 92.9a1.71 1.71 0 0 0-1.8 1.8v5.2a1.7 1.7 0 0 0 1.8 1.7M93.5 92.9h.1"/>
<path d="M99.3 92.9a1.74 1.74 0 0 1 1.7 1.8v5.2a1.74 1.74 0 0 1-1.7 1.7M99.3 92.9a1.74 1.74 0 0 0-1.8 1.8v5.2a1.74 1.74 0 0 0 1.8 1.7M99.3 92.9h.1M99.8 85h3.2M105.1 92.9a1.74 1.74 0 0 1 1.7 1.8v5.2a1.74 1.74 0 0 1-1.7 1.7M105.1 92.9a1.74 1.74 0 0 0-1.8 1.8v5.2a1.74 1.74 0 0 0 1.8 1.7M105.1 92.9h.1M106.2 83.4v9.8M106.2 94.8v1.6M106.2 98v9.8M107.9 84.9v1.6M107.9 88.1v9.5"/>
<path d="M107.9 99.2v1.6M110.8 92.9a1.74 1.74 0 0 1 1.8 1.8v5.2a1.74 1.74 0 0 1-1.8 1.7M110.8 92.9a1.74 1.74 0 0 0-1.7 1.8v5.2a1.74 1.74 0 0 0 1.7 1.7M110.8 92.9h.1M117.8 83.4v9.8M117.8 94.8v1.6M117.8 98v9.8M121 85h3.1M122.4 92.9a1.71 1.71 0 0 1 1.7 1.8v5.2a1.7 1.7 0 0 1-1.7 1.7M122.4 92.9a1.74 1.74 0 0 0-1.7 1.8v5.2a1.74 1.74 0 0 0 1.7 1.7M122.4 92.9h.1M130.5 81.1v9.5"/>
<path d="M130.5 92.2v1.6M130.5 95.4v9.5M56.4 100.4v17.6M60.4 104.8h30.2M62 108v10.1M73.1 114.7v3.1M81 118.1a1.7 1.7 0 0 1 1.8-1.7h5.2a1.74 1.74 0 0 1 1.7 1.7M81 118.1a1.7 1.7 0 0 0 1.8 1.7h5.2a1.74 1.74 0 0 0 1.7-1.7M81 112.3a1.7 1.7 0 0 1 1.8-1.7h5.2a1.74 1.74 0 0 1 1.7 1.7M81 112.3a1.7 1.7 0 0 0 1.8 1.8h5.2a1.74 1.74 0 0 0 1.7-1.8M81 106.5a1.7 1.7 0 0 0 1.8 1.8h5.2a1.74 1.74 0 0 0 1.7-1.8M81 118.1h.1"/>
<path d="M81 112.3h.1M81 106.5h.1M82.8 104.8a1.71 1.71 0 0 0-1.8 1.7M88 104.8a1.74 1.74 0 0 1 1.7 1.7M89.7 118.1h.1M89.7 112.3h.1M89.7 106.5h.1M92 104.8h28.4v32.4h-28.4zM93.5 101.6h.1M99.3 101.6h.1M105.1 101.6h.1M107.9 102.3v9.6"/>
<path d="M107.9 113.5v1.5M107.9 116.6v9.6M110.8 101.6h.1M122.4 101.6h.1M126.6 117a1.75 1.75 0 0 1 1.3-.6h5.2a1.74 1.74 0 0 1 1.8 1.7 1.74 1.74 0 0 1-1.8 1.7h-5.2a1.73 1.73 0 0 1-1.6-.9 1.73 1.73 0 0 1 .3-1.9zM126.6 105.5a1.75 1.75 0 0 1 1.3-.7h5.2a1.74 1.74 0 0 1 1.8 1.7 1.74 1.74 0 0 1-1.8 1.8h-5.2a1.73 1.73 0 0 1-1.6-1 1.73 1.73 0 0 1 .3-1.8zM145.4 113h-19.9l-4.4 4.4M56.4 124v17.6M60.4 137.2h30.2M62 123.9v10.1M71.5 121h8.4M71.5 132.6h8.4"/>
<path d="M73.1 135.8v3.1M81 135.5a1.7 1.7 0 0 1 1.8-1.7h5.2a1.74 1.74 0 0 1 1.7 1.7M81 135.5a1.7 1.7 0 0 0 1.8 1.7h5.2a1.74 1.74 0 0 0 1.7-1.7M81 129.7a1.7 1.7 0 0 1 1.8-1.7h5.2a1.74 1.74 0 0 1 1.7 1.7M81 129.7a1.7 1.7 0 0 0 1.8 1.7h5.2a1.74 1.74 0 0 0 1.7-1.7M81 123.9a1.7 1.7 0 0 1 1.8-1.7h5.2a1.74 1.74 0 0 1 1.7 1.7M81 123.9a1.7 1.7 0 0 0 1.8 1.7h5.2a1.74 1.74 0 0 0 1.7-1.7M81 135.5h.1M81 129.7h.1M81 123.9h.1M81.5 121h1.6M81.5 132.6h1.6"/>
<path d="M84.6 121h8.4M84.6 132.6h8.4M89.7 135.5h.1M89.7 129.7h.1M89.7 123.9h.1M107.9 127.7v1.6M107.9 130.9v9.5M122 137.2h33.5M126.6 128.6a1.75 1.75 0 0 1 1.3-.6h5.2a1.74 1.74 0 0 1 1.8 1.7 1.74 1.74 0 0 1-1.8 1.7h-5.2a1.73 1.73 0 0 1-1.6-1 1.73 1.73 0 0 1 .3-1.8zM148.4 134v3.2M157.1 130.9h-3.2v3.1M54.8 144.7h9"/>
<path d="M65.4 144.7h1.6M68.6 144.7h9.5M79.7 144.7h1.6M82.9 144.7h9M92.4 140.8a1.75 1.75 0 0 1 1.8-.2 1.75 1.75 0 0 1 1 1.5v5.2a1.74 1.74 0 0 1-1.7 1.8 1.74 1.74 0 0 1-1.8-1.8v-5.2a1.82 1.82 0 0 1 .7-1.3zM98.2 140.8a1.73 1.73 0 0 1 1.8-.2 1.73 1.73 0 0 1 1 1.5v5.2a1.74 1.74 0 0 1-1.7 1.8 1.74 1.74 0 0 1-1.8-1.8v-5.2a1.75 1.75 0 0 1 .7-1.3zM99.1 150.7v4.6M99.1 156.7v1.4M99.1 159.6v4.6M103.7 141.1a1.73 1.73 0 0 1 1.9-.6 1.73 1.73 0 0 1 1.2 1.6v5.2a1.74 1.74 0 0 1-1.7 1.8 1.74 1.74 0 0 1-1.8-1.8v-5.2zM105.1 150.7v4.6M105.1 156.7v1.4"/>
<path d="M105.1 159.6v4.6M107.9 142v1.6M107.9 145.2v5.5M109.5 141.1a1.73 1.73 0 0 1 1.9-.6 1.73 1.73 0 0 1 1.2 1.6v5.2a1.74 1.74 0 0 1-1.8 1.8 1.74 1.74 0 0 1-1.7-1.8v-5.2zM114.3 157h3.2M115.5 140.8a1.73 1.73 0 0 1 1.9-.2 1.73 1.73 0 0 1 1 1.5v5.2a1.74 1.74 0 0 1-1.8 1.8 1.74 1.74 0 0 1-1.7-1.8v-5.2a1.75 1.75 0 0 1 .6-1.3zM120.7 150.7v7.9M121.3 140.8a1.73 1.73 0 0 1 1.9-.2 1.73 1.73 0 0 1 .9 1.5v5.2a1.74 1.74 0 0 1-1.7 1.8 1.74 1.74 0 0 1-1.7-1.8v-5.2a1.75 1.75 0 0 1 .6-1.3zM124 149.1h25.9M124 140.4h31.5M124.1 150.7v7.9M127.3 157h3.2"/>
<path d="M138.4 153.6l6.8 9h2.8M148.4 152.3v3.1M153.9 143.6v3.1M89.1 160.4h3.7v4.3h-3.7zM92.8 162.6h3.2M108.2 162.6h3.2"/>
<circle cx="72.1" cy="101" r="2.03"/>
<circle cx="94.6" cy="109.4" r="1.73"/>
<circle cx="106.2" cy="109.4" r="1.74"/>
<circle cx="117.8" cy="109.4" r="1.74"/>
<circle cx="94.6" cy="121" r="1.73"/>
<circle cx="94.6" cy="132.6" r="1.73"/>
<circle cx="106.2" cy="132.6" r="1.74"/>
<circle cx="106.2" cy="121" r="1.74"/>
<circle cx="117.8" cy="132.6" r="1.74"/>
<circle cx="117.8" cy="121" r="1.74"/>
</g>
<g fill="none" stroke="#000" stroke-width=".36">
<path d="M56.4 179.2h103M56.4 175.3h103v50.5h-103zM111.8 175.3v50.5M127.7 179.2v3.8M143.6 179.2v3.8M56.4 183h103M56.4 190.8h103M56.4 186.9h103M56.4 198.6h103M56.4 194.7h103M102.7 183v42.8M127.7 186.9v38.9"/>
<path d="M143.6 186.9v38.9M56.4 206.4h103M56.4 210.2h103M56.4 218h103M56.4 214.1h103M56.4 202.5h103M56.4 221.9h103"/>
</g>
<g fill="none" stroke="#000" stroke-width=".2">
<path d="M26.1 50.9h163.7M26.2 50.8v9.7M189.7 50.8v9.7M26.1 60.4h163.7M70.3 100h3.6M70.4 99.8h3.5M70.5 99.7h3.2M70.7 99.5h2.9M70.8 99.4h2.6M71 99.3h2.3M71.1 99.2h2M70.1 100.7h4"/>
<path d="M70.1 100.9h4.1M70.1 101.1h4.1M70.1 101.3h4M70.1 100.5h4M70.1 101.5h4M70.2 100.3h3.9M70.2 101.7h3.9M70.3 100.2h3.7M70.3 101.8h3.7M70.3 102h3.6M70.4 102.2h3.5M70.5 102.3h3.2"/>
<path d="M70.7 102.5h2.9M70.8 102.6h2.6M71 102.7h2.3M71.1 102.8h2"/>
</g>
<g fill="#000">
<path d="M85.4 68.3l3.1-.5v1.1zM88.8 78.9l3.2 .5-3.2 .6zM92 73.9l3.2-.6v1.1zM107.9 79.4l3.2-.5v1.1zM117.2 73.3l3.2 .6-3.2 .5zM127.3 67.8l3.2 .5-3.2 .6zM71.3 99.1l1.8 .1zM71.3 99.1h1.7zM71.5 99.1h1.5zM71.5 99.1h1.3zM71.7 99l1.1 .1zM71.7 99h.9z"/>
<path d="M71.8 99h.8zM71.8 99h.5zM77.9 91l.8 7.8h-.8zM77.9 91h7.8l-7 .7zM77.9 91l.8 .7v7.1zM78.7 91.7l7-.7v.7zM103 84.5l3.2 .5-3.2 .5zM117.8 85l3.2-.5v1zM130.2 91h7.8l-7.8 .7zM130.2 91.7l7.8-.7-.8 .7zM137.2 91.7l.8 7.1h-.8zM137.2 91.7l.8-.7v7.8z"/>
<path d="M56.4 97.3l.5 3.1h-1zM62 104.8l.5 3.2h-1.1zM71.1 102.7l1.9 .1zM71.3 102.8l1.5 .1zM71.3 102.8h1.7zM71.5 102.9l1.1 .1zM71.5 102.9h1.3zM71.7 103h.6zM71.7 103h.9zM71.8 103h.5zM72.6 117.8h1l-.5 3.2zM120.7 117.1l.8 .7-2.7 1.9z"/>
<path d="M61.4 134h1.1l-.5 3.2zM73.1 132.6l.5 3.2h-1zM147.8 137.2h1.1l-.5 3.2zM153.4 134h1l-.5 3.2zM55.9 141.6h1l-.5 3.1zM77.9 143.2l.8 7.1-.8 .8zM77.9 143.2h.8v7.1zM77.9 151.1l7.8-.8v.8zM77.9 151.1l.8-.8h7zM117.5 156.5l3.2 .5-3.2 .5zM124.1 157l3.2-.5v1zM137.2 143.2l.8 7.9-.8-.8z"/>
<path d="M130.2 150.3h7l-7 .8zM137.2 143.2h.8v7.9zM130.2 151.1l7-.8 .8 .8zM136.5 151.1l2.4 2.2-.9 .6zM148.4 149.1l.5 3.2h-1.1zM153.9 140.4l.5 3.2h-1zM96 162.1l3.1 .5-3.1 .5zM105.1 162.6l3.1-.5v1z"/>
</g>
<g font-size="3.9">
<text x="26.4" y="43.5">20-Lead Plastic Quad Flat, No Lead Package (KNX) - 4x4 mm Body [VQFN]</text>
<text x="26.4" y="48">0.40 mm Terminal Length</text>
<text x="76.5" y="169.2">RECOMMENDED LAND PATTERN</text>
</g>
<g font-size="3.2">
<text x="28.4" y="54.6">Note:</text>
<text x="41.1" y="54.6">For the most current package drawings, please see the Microchip Packaging Specification located at</text>
<text x="41.1" y="58.3">http://www.microchip.com/packaging</text>
<text x="106.1" y="69.4">C1</text>
<text x="106.1" y="75">X2</text>
<text x="94.5" y="80.6">X3 1.38</text>
<text x="110.6" y="86.1">EV</text>
<text x="92.6" y="90.8">20</text>
<text x="76.2" y="107.6">1</text>
<text x="76.2" y="113.1">2</text>
<text x="147" y="113.9">ØV</text>
<text x="54.4" y="122.1">C2 Y2</text>
<text x="70.8" y="127.1">EV</text>
<text x="158.7" y="132">G1</text>
<text x="146.7" y="145.9">Y1</text>
<text x="132.3" y="158.2">X1</text>
<text x="89.8" y="163.7">E</text>
<text x="149.6" y="163.7">SILK SCREEN</text>
</g>
<g font-size="2.9">
<text x="104.3" y="178.2">Units</text>
<text x="126" y="178.2">MILLIMETERS</text>
<text x="89" y="182.1">Dimension Limits</text>
<text x="117.1" y="182.1">MIN</text>
<text x="132.3" y="182.1">NOM</text>
<text x="148.4" y="182.1">MAX</text>
<text x="57.3" y="189.9">Center Pad Width</text>
<text x="57.3" y="186">Contact Pitch</text>
<text x="105.5" y="189.9">X2</text>
<text x="106.3" y="186">E</text>
<text x="129.5" y="186">0.50 BSC</text>
<text x="148.7" y="189.9">2.45</text>
<text x="57.3" y="193.8">Center Pad Offset</text>
<text x="57.3" y="197.7">Center Pad Length</text>
<text x="105.5" y="193.8">X3</text>
<text x="105.5" y="197.7">Y2</text>
<text x="148.7" y="193.8">1.38</text>
<text x="148.7" y="197.7">2.80</text>
<text x="57.3" y="201.6">Contact Pad Spacing</text>
<text x="105.4" y="201.6">C1</text>
<text x="132.8" y="201.6">3.90</text>
<text x="57.3" y="209.3">Contact Pad Width (X20)</text>
<text x="57.3" y="205.4">Contact Pad Spacing</text>
<text x="105.4" y="205.4">C2</text>
<text x="105.5" y="209.3">X1</text>
<text x="132.8" y="205.4">4.10</text>
<text x="148.7" y="209.3">0.30</text>
<text x="57.3" y="213.2">Contact Pad Length (X20)</text>
<text x="105.5" y="213.2">Y1</text>
<text x="148.7" y="213.2">0.75</text>
<text x="57.3" y="217.1">Contact Pad to Center Pad (X20)</text>
<text x="57.3" y="221">Thermal Via Diameter</text>
<text x="105.3" y="217.1">G1</text>
<text x="106.3" y="221">V</text>
<text x="116.9" y="217.1">0.20</text>
<text x="132.8" y="221">0.30</text>
<text x="57.3" y="224.9">Thermal Via Pitch</text>
<text x="105.3" y="224.9">EV</text>
<text x="132.8" y="224.9">1.00</text>
<text x="34" y="228.3">Notes:</text>
<text x="34" y="232.9">1. Dimensioning and tolerancing per ASME Y14.5M</text>
<text x="43.6" y="236.9">BSC: Basic Dimension. Theoretically exact value shown without tolerances.</text>
<text x="34" y="241">2. For best soldering results, thermal vias, if used, should be filled or tented to avoid solder loss during</text>
<text x="38.1" y="244.3">reflow process</text>
<text x="124.5" y="251.7">Microchip Technology Drawing C04-2465 Rev. A</text>
<text x="26.6" y="261.3">© 2020 Microchip Technology Inc.</text>
</g>
</svg>
